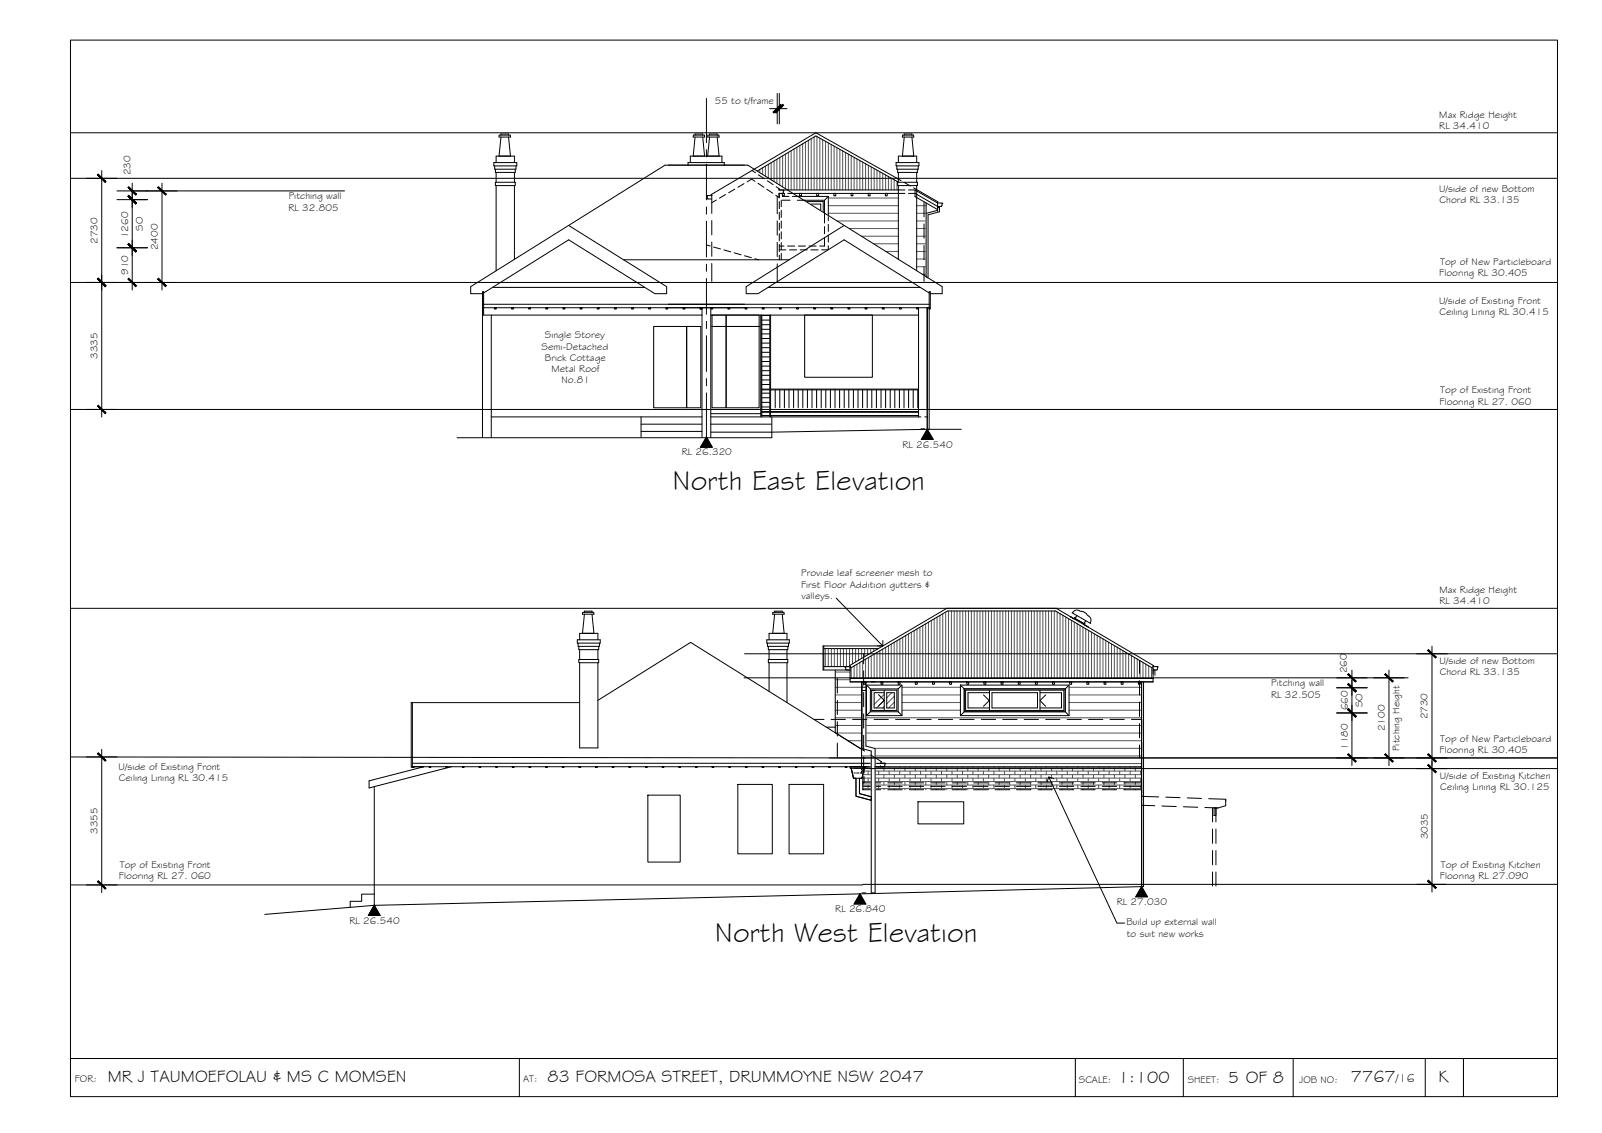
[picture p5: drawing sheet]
<svg xmlns="http://www.w3.org/2000/svg" width="420mm" height="297mm" viewBox="0 0 420 297" stroke-linecap="round" stroke-linejoin="round" font-family="sans-serif">
<!-- layer: HATCH -->
<g fill="none" stroke="#545454" stroke-width=".26">
<path d="M206.8 40v9.8M207.5 39.5v10.3M208.3 39v10.8M209 38.6v11.2M209.8 38.2v11.6M210.5 37.7v12.1M211.3 37.2v12.6M212 36.8v13M212.8 36.4v13.4M213.5 35.9v13.9M214.3 35.8v14M215 36.2v13.6"/>
<path d="M215.8 36.6v13.2M216.5 37.1v12.7M217.3 37.5v12.3M218 37.9v11.9M218.8 38.3v11.5M219.5 38.7v11.1M220.3 39.2v10.6M221 39.6v10.2M221.8 40v9.8M199.3 44.4v.9M200 44v1.7M200.8 43.6v2.6"/>
<path d="M201.5 43.1v3.6M202.3 42.6v4.6M203 42.2v5.4M203.8 41.8v6.3M204.5 41.3v7.2M205.3 40.8v8.2M206 40.4v9.1M217.2 51.9h18.4M217.2 53.9h18.4M217.2 55.9h18.4M219.5 57.9h16.1M222.5 40.4v9.4"/>
<path d="M222.7 59.9h12.9M223.3 40.8v9M224 41.2v8.6M224.8 41.7v8.1M225.5 42.1v7.7M226.3 42.5v7.3M227 42.9v6.9M227.8 43.3v6.5M228.5 43.8v6M229.3 44.2v5.6M230 44.6v5.2M230.8 45v4.8"/>
<path d="M231.5 45.4v4.4M232.3 45.9v3.9M233 46.3v3.5M233.8 46.7v3.1M234.5 47.1v2.7M235.3 47.5v2.3M240.4 53.9h2.5M240.4 55.9h2.5M240.4 57.9h2.5M240.4 59.9h2.5M225.9 61.9h9.7M229.1 63.9h6.5"/>
<path d="M232.3 65.9h3.3M235.5 67.9h.1M240.4 61.9h2.5M240.4 63.9h2.5M240.4 69.9h2.5M240.4 65.9h2.5M240.4 67.9h2.5M241.9 71.9h1M216.5 170v4.8M217.2 170v4.8M218 170v4.8M218.8 170v4.8"/>
<path d="M219.1 176.2h3.9M219.1 178.2h3.9M219.6 170v4.8M220.4 170v4.8M221.2 170v4.8M222 170v4.8M222.8 170v4.8M223.3 175v2.9M223.6 170v4M224 174.6v3.3M224.4 170v3.6M224.8 174.2v3.7"/>
<path d="M225.2 170v3.1M225.5 173.7v4.2M226 170v2.6M226.3 173.3v4.6M226.8 170v2.2M227 172.8v5.1M227.6 170v1.7M227.8 172.4v5.5M228.4 170v1.2M228.5 172v5.9M229.2 170v.8M229.3 171.5v6.4"/>
<path d="M229.9 170v.3M230 171.1v6.8M230.8 170.6v7.3M231.5 170.2v7.7M232.3 169.7v8.2M233 169.3v8.6M233.8 168.9v9M234.5 168.4v9.5M235.3 168v9.9M236 167.5v10.4M236.8 167.1v10.8M237.5 166.7v11.2"/>
<path d="M238.3 166.2v11.7M239 165.8v12.1M239.8 165.3v12.6M240.5 164.9v13M241.3 164.5v13.4M242 164v13.9M242.8 163.6v14.3M243.5 163.1v14.8M244.3 162.7v15.2M245 162.3v15.6M245.8 161.8v16.1M246.5 161.4v16.5"/>
<path d="M247.3 160.9v17M248 160.5v17.4M248.8 160.2v17.7M249.5 160.2v17.7M250.3 160.2v17.7M251 160.2v17.7M251.8 160.2v17.7M252.5 160.2v17.7M253.3 160.2v17.7M254 160.2v17.7M254.8 160.2v17.7M255.5 160.2v17.7"/>
<path d="M256.3 160.2v17.7M257 160.2v17.7M257.8 160.2v17.7M258.5 160.2v17.7M259.3 160.2v17.7M260 160.2v17.7M260.8 160.2v17.7M261.5 160.2v17.7M262.3 160.2v17.7M263 160.2v17.7M263.8 160.2v17.7M264.5 160.2v17.7"/>
<path d="M265.3 160.2v17.7M266 160.2v17.7M266.8 160.2v17.7M267.5 160.2v17.7M268.3 160.2v17.7M269 160.2v17.7M269.8 160.2v17.7M270.5 160.2v17.7M271.3 160.2v17.7M272 160.2v17.7M272.8 160.2v17.7M273.5 160.2v17.7"/>
<path d="M274.3 160.2v17.7M275 160.2v17.7M275.8 160.2v17.7M276.5 160.2v17.7M277.3 160.4v17.5M278 160.9v17M278.8 161.3v16.6M279.5 161.7v16.2M280.3 162.2v15.7M281 162.6v15.3M281.8 163.1v14.8M282.5 163.5v14.4"/>
<path d="M283.3 163.9v14M284 164.4v13.5M284.8 164.8v13.1M285.5 165.3v12.6M286.3 165.7v12.2M287 166.2v11.7M287.8 166.6v11.3M288.5 167v10.9M289.3 167.5v10.4M290 167.9v10M290.8 168.4v9.5M291.5 168.8v9.1"/>
<path d="M292.3 169.3v8.6M293 169.7v8.2M293.8 170.1v7.8M294.5 170.6v7.3M295.3 171v6.9M296 171.5v6.4M296.8 171.9v6M297.5 172.4v5.5M298.3 172.8v5.1M299 173.2v4.7M299.8 173.7v4.2M300.5 174.1v3.8"/>
<path d="M301.3 174.6v3.3M302 175v2.9M219.1 180.2h8.2M219.1 182.2h8.2M219.1 184.2h8.2M219.1 186.2h8.2M219.1 188.2h80.3M219.1 190.2h80.3M219.2 192.2h80.2M222.4 194.2h77M225.6 196.2h73.8M226 198.2h73.4"/>
<path d="M231.9 182l-2.6 2.7M231.9 183.6l-2 2M231.9 185.2l-.4 .4M233.9 181.6l-1.3 1.4M234.6 182.5l-2 2M234.6 184.1l-1.5 1.5M236.6 180.2h15.3M236.6 182.2h15.3M236.6 184.2h15.3M236.6 186.2h15.3M280.4 180.2h19M280.4 182.2h19"/>
<path d="M280.4 184.2h19M280.4 186.2h19M226 200.2h73.4M226.3 201.2h73.1M226.3 202.2h73.1M226.3 203.1h73.1M226.3 204h73.1M226.3 204.9h73.1M226.3 205.8h73.1M226.3 206.7h73.1M226.3 204.9v.9M226.3 201.2v1"/>
<path d="M226.3 203.1v.9M226.3 206.7v.3M227.7 201v.2M227.7 202.2v.9M227.7 204v.9M227.7 205.8v.9M229.1 204.9v.9M229.1 201.2v1M229.1 203.1v.9M229.1 206.7v.3M230.4 201v.2M230.4 202.2v.9"/>
<path d="M230.4 204v.9M230.4 205.8v.9M231.8 204.9v.9M231.8 201.2v1M231.8 203.1v.9M231.8 206.7v.3M233.2 201v.2M233.2 202.2v.9M233.2 204v.9M233.2 205.8v.9M234.6 204.9v.9M234.6 201.2v1"/>
<path d="M234.6 203.1v.9M234.6 206.7v.3M236 201v.2M236 202.2v.9M236 204v.9M236 205.8v.9M237.3 204.9v.9M237.3 201.2v1M237.3 203.1v.9M237.3 206.7v.3M238.7 201v.2M238.7 202.2v.9"/>
<path d="M238.7 204v.9M238.7 205.8v.9M240.1 204.9v.9M240.1 201.2v1M240.1 203.1v.9M240.1 206.7v.3M241.4 201v.2M241.4 202.2v.9M241.4 204v.9M241.4 205.8v.9M242.8 204.9v.9M242.8 201.2v1"/>
<path d="M242.8 203.1v.9M242.8 206.7v.3M244.2 201v.2M244.2 202.2v.9M244.2 204v.9M244.2 205.8v.9M245.6 204.9v.9M245.6 201.2v1M245.6 203.1v.9M245.6 206.7v.3M246.9 201v.2M246.9 202.2v.9"/>
<path d="M246.9 204v.9M246.9 205.8v.9M248.3 204.9v.9M248.3 201.2v1M248.3 203.1v.9M248.3 206.7v.3M249.7 201v.2M249.7 202.2v.9M249.7 204v.9M249.7 205.8v.9M251.1 204.9v.9M251.1 201.2v1"/>
<path d="M251.1 203.1v.9M251.1 206.7v.3M252.4 201v.2M252.4 202.2v.9M252.4 204v.9M252.4 205.8v.9M253.8 204.9v.9M253.8 201.2v1M253.8 203.1v.9M253.8 206.7v.3M255.2 201v.2M255.2 202.2v.9"/>
<path d="M255.2 204v.9M255.2 205.8v.9M256.5 204.9v.9M256.5 201.2v1M256.5 203.1v.9M256.5 206.7v.3M257.9 201v.2M257.9 202.2v.9M257.9 204v.9M257.9 205.8v.9M259.3 204.9v.9M259.3 201.2v1"/>
<path d="M259.3 203.1v.9M259.3 206.7v.3M260.7 201v.2M260.7 202.2v.9M260.7 204v.9M260.7 205.8v.9M262.1 204.9v.9M262.1 201.2v1M262.1 203.1v.9M262.1 206.7v.3M263.4 201v.2M263.4 202.2v.9"/>
<path d="M263.4 204v.9M263.4 205.8v.9M264.8 204.9v.9M264.8 201.2v1M264.8 203.1v.9M264.8 206.7v.3M266.2 201v.2M266.2 202.2v.9M266.2 204v.9M266.2 205.8v.9M267.6 204.9v.9M267.6 201.2v1"/>
<path d="M267.6 203.1v.9M267.6 206.7v.3M268.9 201v.2M268.9 202.2v.9M268.9 204v.9M268.9 205.8v.9M270.3 204.9v.9M270.3 201.2v1M270.3 203.1v.9M270.3 206.7v.3M271.7 201v.2M271.7 202.2v.9"/>
<path d="M271.7 204v.9M271.7 205.8v.9M273 204.9v.9M273 201.2v1M273 203.1v.9M273 206.7v.3M274.4 201v.2M274.4 202.2v.9M274.4 204v.9M274.4 205.8v.9M275.8 204.9v.9M275.8 201.2v1"/>
<path d="M275.8 203.1v.9M275.8 206.7v.3M277.2 201v.2M277.2 202.2v.9M277.2 204v.9M277.2 205.8v.9M278.5 204.9v.9M278.5 201.2v1M278.5 203.1v.9M278.5 206.7v.3M279.9 201v.2M279.9 202.2v.9"/>
<path d="M279.9 204v.9M279.9 205.8v.9M281.3 204.9v.9M281.3 201.2v1M281.3 203.1v.9M281.3 206.7v.3M282.7 201v.2M282.7 202.2v.9M282.7 204v.9M282.7 205.8v.9M284 204.9v.9M284 201.2v1"/>
<path d="M284 203.1v.9M284 206.7v.3M285.4 201v.2M285.4 202.2v.9M285.4 204v.9M285.4 205.8v.9M286.8 204.9v.9M286.8 201.2v1M286.8 203.1v.9M286.8 206.7v.3M288.1 201v.2M288.1 202.2v.9"/>
<path d="M288.1 204v.9M288.1 205.8v.9M289.5 204.9v.9M289.5 201.2v1M289.5 203.1v.9M289.5 206.7v.3M290.9 201v.2M290.9 202.2v.9M290.9 204v.9M290.9 205.8v.9M292.3 204.9v.9M292.3 201.2v1"/>
<path d="M292.3 203.1v.9M292.3 206.7v.3M293.7 201v.2M293.7 202.2v.9M293.7 204v.9M293.7 205.8v.9M295 204.9v.9M295 201.2v1M295 203.1v.9M295 206.7v.3M296.4 201v.2M296.4 202.2v.9"/>
<path d="M296.4 204v.9M296.4 205.8v.9M297.8 204.9v.9M297.8 201.2v1M297.8 203.1v.9M297.8 206.7v.3M299.2 201v.2M299.2 202.2v.9M299.2 204v.9M299.2 205.8v.9"/>
</g>
<!-- layer: EXISTING -->
<g fill="none" stroke="#000" stroke-width=".26">
<path d="M130.9 35.4h2.9l.1 .5h-3zM131.4 35.4v-.3h2v.3M131.4 35.9l-.5 5M133.4 35.9l.5 5M181.8 35.4h2.9l.1 .5h-3zM182.3 35.9l-.5 5M182.3 35.4v-.3h2v.3M184.3 35.9l.5 5M185.6 35.4h2.9l.1 .5h-3zM186.1 35.4v-.3h2v.3M186.1 35.9l-.5 5M188.1 35.9l.5 5"/>
<path d="M236.7 35.4h2.9l.1 .5h-3zM237.2 35.4v-.3h2v.3M237.2 35.9l-.5 5M239.2 35.9l.5 5M129.5 42.6h6v.9h-6zM129.7 43.5v.9h5.6v-.9M129.9 47.8h5.2v.9h-5.2zM129.9 44.4v.8h5.2v-.8M130.1 42.6v-1.7h4.8v1.7M130.1 45.2v2.6M130.1 48.7v22.3M134.9 45.2v2.6"/>
<path d="M134.9 48.7v19.3M149.1 59.1l25.7 16.1v1.8h-3l-22.7-14.1-22.3 13.9M180.5 43.3v-.7h9.5v.7M181 42.6v-1.7h8.3v1.7M221.4 59.1l-25.7 16.1v1.8h3.1l22.6-14.1 22.3 13.9M235 42.6h6v.9h-6zM235.2 43.5v.9h5.6v-.9M235.4 47.8h5.2v.9h-5.2zM235.4 44.4v.8h5.2v-.8M235.6 42.6v-1.7h4.8v1.7M235.6 45.2v2.6M235.6 48.7v19.3"/>
<path d="M240.4 45.2v2.6M240.4 48.7v22.3M126.5 77h-3v-1.8l50.9-31.9h21.7l51 31.9v1.8h-3.1M126.8 79.8h116.9M129.2 75.3h39.9M163.5 68.1h43.5M201.5 75.3h39.8M243.7 76.5h.3v4.5h-.3zM126.5 82.6h57.6M126.8 80.7h116.9M126.8 82.6v-6.1h-.3v38.1M128.8 82.6v32"/>
<path d="M129.7 80.7h.4v.3h-.4zM134.1 80.7h.5v.3h-.5zM138.6 80.7h.5v.3h-.5zM143.1 80.7h.5v.3h-.5zM147.6 80.7h.5v.3h-.5zM152.1 80.7h.5v.3h-.5zM156.6 80.7h.5v.3h-.5zM161.1 80.7h.5v.3h-.5zM165.6 80.7h.5v.3h-.5zM170.1 80.7h.5v.3h-.5zM171.4 85.6h8.7v21.3h-8.7zM174.6 80.7h.5v.3h-.5z"/>
<path d="M179.1 80.7h.5v.3h-.5zM180.1 85.6h3.7v21.3h-3.7zM183.6 80.7h.5v.3h-.5zM184.1 80.7v33.9M186.4 80.7h.5v.3h-.5zM186.4 80.7v33.9M186.4 82.6h54.5M186.7 85.6h3.7v21.3h-3.7zM186.7 82.6h3.7v3h-3.7zM190.4 82.6h8.7v3h-8.7h8.7v21.3h-8.7zM190.9 80.7h.5v.3h-.5zM195.4 80.7h.5v.3h-.5z"/>
<path d="M199.6 82.6v26.7M199.8 99.6h2.1M199.8 98.4h2.1M199.8 97.2h2.1M199.8 96h2.1M199.8 94.8h2.1M199.8 93.6h2.1M199.8 92.4h2.1M199.8 91.2h2.1M199.8 90h2.1M199.8 88.7h2.1M199.8 87.5h2.1"/>
<path d="M199.8 86.3h2.1M199.8 85.1h2.1M199.8 83.9h2.1M199.8 82.7h2.1M199.8 82.6v19.4h2.1v-19.4M199.9 80.7h.5v.3h-.5zM202.1 82.6v19.4h38.8M204.4 80.7h.5v.3h-.5zM208.9 80.7h.5v.3h-.5zM211 82.6h17.8v16.3h-17.8zM213.4 80.7h.5v.3h-.5zM217.9 80.7h.5v.3h-.5z"/>
<path d="M222.4 80.7h.5v.3h-.5zM226.9 80.7h.5v.3h-.5zM231.4 80.7h.5v.3h-.5zM235.9 80.7h.5v.3h-.5zM240.4 80.7h.5v.3h-.5zM240.9 80.7v28.6M243.2 80.7v31.9M128.8 109.3h55.3M168.1 111.2h16M168.1 113.1h16M168.1 109.3v5.3M186.3 111.2h16"/>
<path d="M186.4 108.5h13.2M186.4 109.3h55.1M186.4 113.3h16M199.8 100.8h2.1M199.8 106.7h2.1M199.8 105.5h2.1M199.8 104.3h2.1M199.8 103.1h2.1M199.8 108.9h2.1M199.8 109.3v-1.2h2.1v1.2M199.8 102.2h2.1v5.7h-2.1zM202.1 108.9h38.8"/>
<path d="M202.4 109.3v5.5M203.3 102.2v4.7M204.5 102.2v4.7M205.7 102.2v4.7M206.9 102.2v4.7M208.1 102.2v4.7M209.3 102.2v4.7M210.6 102.2v4.7M211.8 102.2v4.7M213 102.2v4.7M214.2 102.2v4.7M215.4 102.2v4.7"/>
<path d="M216.6 102.2v4.7M217.8 102.2v4.7M219 102.2v4.7M220.2 102.2v4.7M221.4 102.2v4.7M222.6 102.2v4.7M223.8 102.2v4.7M225 102.2v4.7M226.2 102.2v4.7M227.4 102.2v4.7M228.6 102.2v4.7M229.9 102.2v4.7"/>
<path d="M231.1 102.2v4.7M232.3 102.2v4.7M233.5 102.2v4.7M234.7 102.2v4.7M235.9 102.2v4.7M237.1 102.2v4.7M238.3 102.2v4.7M239.5 102.2v4.7M240.7 102.2v4.7M240.9 108.1h-38.8v1.2M240.9 102.2h-38.8v5.7h38.8M241.5 112.4h1.1"/>
<path d="M242.6 109.3h.6M151.4 167.7h6v.9h-6zM151.6 168.6v.9h5.6v-.9M151.8 172.9h5.2v.9h-5.2zM151.8 169.5v.8h5.2v-.8M152 167.7v-1.7h4.8v1.7M152 170.3v2.6M152 173.8v22.3h4.8v-22.3M152.8 160.5h2.9l.1 .5h-3zM153.3 161l-.5 5M153.3 160.5v-.3h2v.3M155.3 161l.5 5"/>
<path d="M156.8 170.3v2.6M201.1 167.7h5.9v.9h-5.9zM201.3 168.6v.9h5.5v-.9M201.5 172.9h5.1v.9h-5.1zM201.5 169.5v.8h5.1v-.8M201.7 167.7v-1.7h4.7v1.7M201.7 170.3v2.6M201.7 173.8v7.5M202.7 160.5h2.9l.1 .5h-3zM203.2 160.5v-.3h2v.3M203.2 161l-.5 5M205.2 161l.5 5"/>
<path d="M206.4 170.3v2.6M206.4 173.8v10.4M108.1 184.2v17h-.2v-17h44.1M156.8 183.6l24.3-15.2 45.7 28.5M213.5 188.6h2.6M216.7 190.6h2.4M218 188.6h3.7M223.6 188.6h3.8M228.4 197.9l2.8 1.8-.3 .4h1.3l-.3 .9M229.2 188.6h3.8M234.9 188.6h3.7M240.5 188.6h3.7"/>
<path d="M246.1 188.6h3.8M251.7 188.6h3.8M257.4 188.6h3.7M263 188.6h3.7M268.6 188.6h3.8M274.2 188.6h3.8M279.9 188.6h3.7M285.5 188.6h3.7M291.1 188.6h3.8M296.7 188.6h2.7v4.3M299.4 193.1v9.4M98.2 206.2v31.2"/>
<path d="M108.1 201h3.1l-14.4 3.7v1.9l21.6-5.6M108.1 201h.6v.2h-.6zM108.1 201h119.4M108.1 200.1h120M112.5 201h.5v.2h-.5zM116.9 201h.5v.2h-.5zM121.2 201h.6v.2h-.6zM125.6 201h.5v.2h-.5zM130 201h.5v.2h-.5zM134.4 201h.5v.2h-.5zM138.7 201h.5v.2h-.5zM143.1 201h.5v.2h-.5z"/>
<path d="M147.5 201h.5v.2h-.5zM151.8 201h.5v.2h-.5zM156.2 201h.5v.2h-.5zM160.6 201h.4v.2h-.4zM164.9 201h.5v.2h-.5zM169.3 201h.5v.2h-.5zM169.9 208.5h8.5v17.5h-8.5zM173.7 201h.4v.2h-.4zM178 201h.5v.2h-.5zM182.4 201h.5v.2h-.5zM186.7 201h.5v.2h-.5zM191.1 201h.5v.2h-.5z"/>
<path d="M193.5 205.6h9.1v18.3h-9.1zM195.5 201h.5v.2h-.5zM199.8 201h.5v.2h-.5zM204.2 201h.5v.2h-.5zM207 205.6h9v18.3h-9zM208.6 201h.5v.2h-.5zM212.9 201h.6v.2h-.6zM217.3 201h.5v.2h-.5zM221.7 201h.5v.2h-.5zM224 201.4h2M226.3 206.2h4.7M226.3 205.2h4.7"/>
<path d="M226.3 203.6v3.4h4.7M226.3 201v1.7M226.6 201v1.7M226.6 203.6v1.6M229.4 201h2.5h-1M229.9 200.1h2.2M230.9 201h.1M232.9 206.2h3.7M232.9 205.2h3.7M232.9 207h3.7M238.5 206.2h3.7M238.5 205.2h3.7"/>
<path d="M238.5 207h3.7M240.8 210.2h12v5.8h-12zM244.1 206.2h3.8M244.1 205.2h3.8M244.1 207h3.8M249.7 206.2h3.8M249.7 205.2h3.8M249.7 207h3.8M255.4 206.2h3.7M255.4 205.2h3.7M255.4 207h3.7M261 206.2h3.7"/>
<path d="M261 205.2h3.7M261 207h3.7M266.6 206.2h3.8M266.6 205.2h3.8M266.6 207h3.8M272.2 206.2h3.8M272.2 205.2h3.8M272.2 207h3.8M277.9 206.2h3.7M277.9 205.2h3.7M277.9 207h3.7M283.5 206.2h3.7"/>
<path d="M283.5 205.2h3.7M283.5 207h3.7M289.1 206.2h3.8M289.1 205.2h3.8M289.1 207h3.8M294.7 206.2h4.7M294.7 205.2h4.7M294.7 207h4.7M299.4 204.4v28M299.4 208.8l4.5 .1M299.4 211.1l3.5 .1M304.7 211.3l3.8 .1"/>
<path d="M305.8 209l3.7 .1M310.4 211.5l3.7 .1M311.4 209.2l3.7 .1M317 209.4l4.5 .1v1.7l-2 .6-3.5-.1M318 211.8v3.7M318 217.4v3.7M318.4 211.8h.5v2h-.5zM318.9 217.4v3.7M319.5 211.8h-.6v3.7M321.5 209.5v.6M98.2 234.4h-3.3v1.9h-3.1v1.6M318 223v3.7"/>
<path d="M318 228.6v3.7M318.9 223v3.7M318.9 228.6v3.7"/>
</g>
<!-- layer: NEWWORK -->
<g fill="none" stroke="#000" stroke-width=".26">
<path d="M185.7 52.2h1M186.7 51.3h.1M186.7 51.3h-1.3l.3 .9M187.9 52.4l-1.2 .7M190.3 51l-1.6 1M192.7 49.6l-1.6 .9M195.1 48.1l-1.6 1M197.2 44.7l.9 .6M198 47.5l-.8-.5-1.3 .7M198.6 44.8l15.4-9.2 21.6 12.1M198.8 48l1.5 1.1M198.9 45.8l1.6 1.1"/>
<path d="M201.1 49.6l1.6 1.1M201.2 47.4l1.6 1M203.6 49l.9 .5-.2 .3 1.3 .1-.4 .8M204.3 49.8h.1M204.3 50.7h1M204.3 50.7h1.4M204.3 49.8h31.5M204.3 50.7v1l-.8-.5M204.4 50.7v1.2M204.4 52.8v1.9M204.4 55.7v1.8M204.4 58.5v1.8"/>
<path d="M204.9 52.5v1.7M204.9 55.1v1.9M204.9 57.9v1.9M205.2 51.5h1.7M205.2 50.7h.5v.6h-.5zM205.2 52.5h2M206.6 50.7h29.2M207.8 51.5h1.7M209.1 52.5h2M209.3 51.5h7.9v5M209.7 50.7h.5v.6h-.5zM214.2 50.7h.5v.6h-.5z"/>
<path d="M216.2 52.5v6M216.2 59.4v1.9M217.2 51.5l-1 1h-5.3M217.2 56.8v1.1M217.2 58.8v1.9M218.7 50.7h.5v.6h-.5zM223.2 50.7h.5v.6h-.5zM227.7 50.7h.5v.6h-.5zM232.2 50.7h.5v.6h-.5zM235.6 46.9l-21.6-12.1-27.5 16.2 .2 .3M240.4 50.9l5.5 3.2h1.1l.2-.9h-1.3M240.4 49.7l5.6 3.3"/>
<path d="M240.4 51.8l5.5 3.1M240.4 50.1l5.5 3.1M242.9 53.2v19.3M245.9 53.2h.1M245.9 53.2v1.8M185.3 64.2l1 .3M187.1 64.8l1.9 .5M189.9 65.5l1.8 .5M192.6 66.3l1.8 .5M195.3 67l1.8 .6M198 67.8l1 .3M204.4 64.5h1.2"/>
<path d="M204.4 65.5h1.7M204.4 61.3v1.9M204.4 64.1v1.9M204.4 66.9v1.2M204.9 60.8v1.8M204.9 63.6v1.9M204.9 66.4v1.7M206.6 64.5h1.8M207.1 65.5h1.8M209.4 64.5h1.8M209.9 65.5h1.8M212.2 64.5h1.8"/>
<path d="M212.7 65.5h1.9M216.2 62.2v2.3h-1.2M217.2 64.4v1.1h-1.7M217.2 61.6v1.9M216.1 170h14.2M216.1 169.3v6.4M216.1 174.8h6.9M219.1 175.7v16.4l6.9 4.3M223 174.8h.1M223 174.7l-.2-.2 25.5-15h28.7l25.6 15-.2 .3M223 174.7v4.1h79.4v-4M223 177.9h79.4"/>
<path d="M223 175.2l25.5-15h28.3l25.6 15M226 178.8v22.2h73.4M226.6 178.8h.5v.6h-.5zM227.3 179.6h9.3v8h-9.3zM227.3 179.6l1 1M231.1 178.8h.4v.6h-.4zM231.5 169.3h-15.6v6.4h7.1l-1.1-.1-.1-.6-.2-.1 1.4-.1M235.5 178.8h.6v.6h-.6zM236.6 179.6l-1.1 1M240.1 178.8h.5v.6h-.5zM244.6 178.8h.5v.6h-.5zM249.1 178.8h.5v.6h-.5z"/>
<path d="M251.9 179.6h28.5v8h-28.5zM251.9 179.6l1 1M253.6 178.8h.4v.6h-.4zM258 178.8h.6v.6h-.6zM262.6 178.8h.5v.6h-.5zM267.1 178.8h.5v.6h-.5zM271.6 178.8h.5v.6h-.5zM276.1 178.8h.4v.6h-.4zM280.4 179.6l-1 1h-26.5v6h26.5l1 1M280.6 178.8h.5v.6h-.5zM281.7 162.2l.1-.1 2.7 1.5M282.4 161.4l-.7 .8-1-.6 1 .6 .1-.1 2.7 1.5-.1 .2 1 .6-1-.6 .4-1.1"/>
<path d="M284 160.3h-.3a1.76 1.76 0 0 0-2.2 .1l-.3 .3 4.8 2.7a1.52 1.52 0 0 0-.8-2.1l-.3-.5-.9-.5M285.1 178.8h.5v.6h-.5zM289.6 178.8h.5v.6h-.5zM294.1 178.8h.5v.6h-.5zM298.6 178.8h.5v.6h-.5zM299.4 178.8v30.1M302.4 174.8h.1M302.4 174.8h1.3l-.2 .8-1.1 .1h.5M228.3 186.6l-1 1M235.5 180.6h-7.2v6h7.2M235.5 180.6v6M235.5 186.6l1.1 1"/>
<path d="M252.9 180.6h26.5v6h-26.5zM252.9 186.6l-1 1M279.4 180.6v6M224 202.7h.4M224.6 202.7h.7M226 202.2v.5h-.4M226 201.4v.5"/>
</g>
<!-- layer: MASK -->
<g fill="#fff" stroke="#fff" stroke-width=".26">
<path d="M242.9 56.6h.5v16.2z"/>
<path d="M282.9 160.1l.3 .1z"/>
<path d="M282 161.9l2.5 1.5z"/>
<path d="M226.1 178.8l1 16.8v-16.8zM226.1 178.8l1 16.8h-1z"/>
<path d="M226.1 195.6l3.4 .7-2.4-.7zM226.1 195.6l3.4 .7h-3.4z"/>
<path d="M226.1 196.3h3.4zM226.1 196.3h3.4z"/>
<path d="M226.1 196.3l3.4 .6v-.6zM226.1 196.3l3.4 .6h-1z"/>
<path d="M228.5 196.9l1 11.1v-11.1zM228.5 196.9l1 11.1h-1z"/>
<path d="M302.4 175.7l.5 1v-1zM302.4 175.7l.5 1h-.5z"/>
<path d="M302.4 176.7l.5 .4v-.4zM301 177.1l1.4-.4 .5 .4z"/>
<path d="M301 177.1l.3 .4 1.6-.4zM299.4 177.5l1.6-.4 .3 .4z"/>
<path d="M299.4 177.5l.5 .4 1.4-.4zM299.4 177.5l.5 .4h-.5z"/>
<path d="M299.4 177.9l.5 54.5v-54.5zM299.4 177.9l.5 54.5h-.5z"/>
<path d="M243.2 80.7l.5 31.9v-31.9zM243.2 80.7l.5 31.9h-.5z"/>
<path d="M245.9 54.4l.5 1v-1zM245.9 54.4l.5 1h-.5z"/>
<path d="M245.9 55.4l.5 .4v-.4zM244.5 55.8l1.4-.4 .5 .4z"/>
<path d="M244.5 55.8l.3 .4 1.6-.4zM242.9 56.2l1.6-.4 .3 .4z"/>
<path d="M242.9 56.2l.5 .4 1.4-.4zM242.9 56.2l.5 .4h-.5z"/>
<path d="M242.9 56.6v16.2h.5zM242.9 72.8h.5v.4z"/>
<path d="M284 160.3l1 .8zM283.7 160.3h.3l1 .8z"/>
<path d="M283.7 160.3l1.5 1zM283.4 160.3l1.8 1z"/>
<path d="M283.4 160.3l2.1 1.2zM283.1 160.2l2.4 1.3z"/>
<path d="M283.1 160.2l2.4 1.3zM283.1 160.2l2.3 1.3z"/>
<path d="M285.5 161.5l.2 .1zM285.4 161.5l.3 .1z"/>
<path d="M283.2 160.2l2.2 1.3zM283.2 160.2l2.2 1.3z"/>
<path d="M282.9 160.1l.3 .1zM282.9 160.1l.3 .1z"/>
<path d="M285.4 161.5l.3 .1zM285.3 161.4l.4 .2z"/>
<path d="M283.2 160.2l2.2 1.3zM283.2 160.2l2.1 1.2z"/>
<path d="M282.9 160.1l.4 .1zM282.9 160l.4 .2z"/>
<path d="M285.3 161.4l.5 .4zM285.2 161.4l.6 .4z"/>
<path d="M283.3 160.2l2 1.2zM283.3 160.2l1.9 1.2z"/>
<path d="M282.9 160l.4 .4zM282.7 160l.6 .4z"/>
<path d="M285.2 161.4l.6 .4zM285.2 161.4l.6 .4zM285.2 161.4l.6 .4zM285.2 161.4l.6 .4z"/>
<path d="M283.3 160.4l1.9 1zM283.3 160.4l1.9 1z"/>
<path d="M282.7 160l.7 .4zM282.7 160l.7 .4z"/>
<path d="M285.2 161.4l.7 .5zM285 161.4l.9 .5z"/>
<path d="M283.4 160.4l1.8 1zM283.4 160.4l1.6 1z"/>
<path d="M282.7 160l.7 .5zM282.5 160l.9 .5z"/>
<path d="M282.5 160l1 .5zM282.5 159.9l1 .6z"/>
<path d="M285 161.4l.9 .6zM285 161.4l.9 .6z"/>
<path d="M283.4 160.5l1.6 .9zM283.4 160.5l1.6 .9z"/>
<path d="M282.5 159.9l1 .6zM282.5 159.9l1 .6z"/>
<path d="M285 161.4l1 .7zM284.8 161.4l1.2 .7z"/>
<path d="M283.5 160.5l1.5 .9zM283.5 160.5l1.3 .9z"/>
<path d="M282.5 159.9l1 .7zM282.3 160l1.2 .6z"/>
<path d="M282.3 160l1.2 .7zM282.3 160l1.2 .7z"/>
<path d="M284.8 161.4l1.3 .8zM284.8 161.4l1.3 .8z"/>
<path d="M283.5 160.6l1.3 .8zM283.5 160.6l1.3 .8z"/>
<path d="M282.3 160l1.2 .7zM282.3 160l1.2 .7z"/>
<path d="M284.8 161.4l1.3 .8zM284.7 161.5l1.4 .7z"/>
<path d="M283.5 160.7l1.3 .7zM283.5 160.7l1.2 .8z"/>
<path d="M282.3 160l1.3 .8zM282.2 160l1.4 .8z"/>
<path d="M284.7 161.5l1.4 .9zM284.6 161.5l1.5 .9z"/>
<path d="M283.6 160.8l1.1 .7zM283.6 160.8l1 .7z"/>
<path d="M282.2 160l1.4 .9zM282.1 160l1.5 .9z"/>
<path d="M284.6 161.5l1.5 .9zM284.6 161.5l1.5 .9z"/>
<path d="M284.6 161.5l1.5 .9zM284.6 161.5l1.5 .9z"/>
<path d="M283.6 160.9l1 .6zM283.6 160.9l1 .6z"/>
<path d="M282.1 160l1.5 .9zM282 160l1.6 .9z"/>
<path d="M284.6 161.5l1.5 1.1zM284.4 161.6l.2-.1 1.5 1.1z"/>
<path d="M283.6 160.9l.8 .7 .2-.1zM283.6 160.9l.8 .7z"/>
<path d="M282 160l1.6 1.1v-.2zM281.8 160.1l.2-.1 1.6 1.1z"/>
<path d="M281.8 160.1l4.3 2.5zM281.8 160.1l4.3 2.5zM281.8 160.1l4.3 2.5zM281.8 160.1l4.3 2.5z"/>
<path d="M281.8 160.1l4.3 2.7v-.2zM281.7 160.2l.1-.1 4.3 2.7zM281.7 160.2l4.4 2.6zM281.7 160.2l4.4 2.6z"/>
<path d="M281.7 160.2l4.4 2.8v-.2zM281.7 160.2l4.4 2.8-4.6-2.6zM281.5 160.4l4.6 2.6zM281.5 160.4l4.6 2.6z"/>
<path d="M281.5 160.4l4.5 2.8 .1-.2zM281.5 160.4l4.5 2.8-4.6-2.6z"/>
<path d="M281.4 160.6l4.6 2.7zM281.3 160.6l4.7 2.7z"/>
<path d="M281.3 160.6l4.7 2.7zM281.3 160.6l4.7 2.8z"/>
<path d="M282.4 161.4l2.2 1.7 .2-.4zM282.4 161.4l2.2 1.7-2.4-1.4z"/>
<path d="M282.2 161.7l2.4 1.4zM282.2 161.7l2.3 1.4z"/>
<path d="M282.2 161.8l2.3 1.3zM282.2 161.8l2.3 1.3z"/>
<path d="M282.2 161.8l2.3 1.4zM282.2 161.8l2.3 1.4z"/>
<path d="M282.1 161.8l2.4 1.4zM282.1 161.8l2.4 1.4z"/>
<path d="M282.1 161.9l2.4 1.4zM282.1 161.9l2.4 1.4z"/>
<path d="M282.1 161.9l2.4 1.4zM282.1 161.9l2.4 1.4z"/>
<path d="M282.1 161.9l2.4 1.5zM282 161.9l2.5 1.5zM282 161.9l2.5 1.5z"/>
<path d="M282 161.9l2.5 1.5zM281.9 162l2.6 1.4zM281.9 162l2.6 1.4zM281.9 162l2.6 1.4z"/>
<path d="M281.9 162l2.6 1.5zM281.8 162l2.7 1.5z"/>
<path d="M281.8 162l2.7 1.6zM281.8 162l2.7 1.6z"/>
<path d="M281.8 162.1l2.6 1.7 .1-.2zM281.8 162.1l2.6 1.7-2.7-1.6z"/>
</g>
<!-- layer: CEILING-FLOOR LINES -->
<path d="M18.5 34.8h390M18.5 46.8h390M18.5 74.1h390M18.5 107.4h390M18.5 159.5h390M195.1 177.7h174.2M195.3 171.4h213.2M18.5 198.5l208.4 .2M217.5 198.7h191M226.3 201.5h182.2M18.5 232h207.8M226.3 231.9h182.2" fill="none" stroke="#000" stroke-width=".26"/>
<!-- layer: SERVICES -->
<g fill="none" stroke="#000" stroke-width=".26">
<path d="M245.9 55.1l-3 .8M246.4 54.1v1.4l-3 .8v16.3M246.4 54.4h-.5v1M242.9 72.5l.5 .3M243.2 80.7h.5v31.9h-.5zM226.1 178.8v17.5l2.4 .6v37.2h1v-37.8l-2.4-.7v-16.8M299.4 178.8v53.6h.5v-53.6M302.4 175.7v1M302.9 175.7v1.4M226.1 181h1M226.1 180.2h1M228.5 181h1"/>
<path d="M223 201h3.9v.4h-3.9zM223 201h3.9v.4h-.2l-.6 2.6h-.7v4.1l3.1 .8v.9l-4-1.1v-4.7h-.7zM223.3 201.4l.5 2.6h2.3l.6-2.6M225.4 204v4.1l3.1 .8M226.9 201h-3.9v.4h.3l.5 2.6h.7v4.7l4 1.1M226.1 234.1h1"/>
</g>
<!-- layer: BORDER -->
<path d="M18.5 10.5h390v277h-390zM18.5 277.5h390M136.2 277.5v10M282 277.5v10M310.4 277.5v10M339.2 277.5v10M373.8 277.5v10M383.8 277.5v10" fill="none" stroke="#000" stroke-width=".26"/>
<!-- layer: DIMENSION -->
<g fill="none" stroke="#000" stroke-width=".26">
<path d="M201.9 28.5h4.5M203.8 24.5v8M204.4 24.5v8M22.7 46.8h8M26.7 44.7v64.6M30.7 52.3h8M30.7 50.1h59.7M34.7 48v28M42.5 48v28M22.7 74.1h23.8M30.7 65h8M22.7 107.4h8"/>
<path d="M350.6 177.7h8M354.6 178.3v10.6M354.6 175.7v6.6M360.3 177.7h8M364.3 175.7v25M371.6 171.4h8M375.6 169.4v64.5M22.7 198.5h8M26.7 196.5v37.5M350.6 198.7h8M350.6 186.9h8M350.6 180.3h8"/>
<path d="M354.6 184.9v15.8M360.3 198.7h8M371.6 198.7h8M371.6 201.5h8M22.7 232h8M371.6 231.9h7.6"/>
</g>
<!-- layer: 0 -->
<g fill="#000" stroke="#000" stroke-width=".26">
<path d="M202.7 29.4l.3 .2 1.8-2.2zM204.8 27.4l.2 .2-2 2z"/>
<path d="M205.3 27.4l-1.8 2.2 2-2zM203.3 29.4l2-2-1.8 2.2z"/>
<path d="M25.6 45.9l2 2 .2-.3zM25.6 45.9l.2-.3 2 2z"/>
<path d="M33.6 51.4l2.2 1.8-2-2zM33.6 51.4l2.2 1.8-.2 .3z"/>
<path d="M33.6 51.4l2 2.1 .2-.3zM33.6 51.4l.2-.2 2 2z"/>
<path d="M33.6 49.2l2 2 .2-.3zM33.6 49.2l.2-.2 2 1.9z"/>
<path d="M41.4 49.2l2 2 .2-.3zM41.6 49l2 1.9-2.2-1.7z"/>
<path d="M25.8 72.9l-.2 .2 2.2 1.8zM25.6 73.1l2.2 1.8-.2 .3z"/>
<path d="M25.6 73.1l2 2.1 .2-.3zM25.6 73.1l.2-.2 2 2z"/>
<path d="M33.8 72.9l-.2 .2 2.2 1.8zM33.6 73.1l2.2 1.8-.2 .3z"/>
<path d="M33.6 64.1l2.2 1.7-2-1.9zM33.6 64.1l2.2 1.7-.2 .3z"/>
<path d="M33.6 64.1l2 2 .2-.3zM33.6 64.1l.2-.2 2 1.9z"/>
<path d="M41.6 72.9l-.2 .2 2.2 1.8zM41.4 73.1l2.2 1.8-.2 .3z"/>
<path d="M25.6 106.5l2.2 1.7-2-2zM25.6 106.5l2.2 1.7-.2 .3z"/>
<path d="M353.7 179.2l-.2 .2 2.2 1.8zM353.5 179.4l2.2 1.8-.2 .2z"/>
<path d="M353.7 179.2l-.2 .2 2.2 1.8zM353.5 179.4l2.2 1.8-.2 .2z"/>
<path d="M353.5 176.8l2 2 .2-.2zM353.5 176.8l.2-.2 2 2z"/>
<path d="M363.2 176.8l2 2 .2-.2zM363.2 176.8l.2-.2 2 2z"/>
<path d="M374.4 170.5l2.1 2 .2-.2zM374.4 170.5l.3-.2 2 2z"/>
<path d="M25.6 197.6l2 2 .2-.3zM25.6 197.6l.2-.2 2 1.9z"/>
<path d="M353.5 197.8l2.2 1.8-2-2zM353.5 197.8l2.2 1.8-.2 .2z"/>
<path d="M353.5 186l2 2 .2-.2zM353.5 186l.2-.2 2 2z"/>
<path d="M353.5 186l2 2 .2-.2zM353.5 186l.2-.2 2 2z"/>
<path d="M363.4 197.6l-.2 .2 2.2 1.8zM363.2 197.8l2.2 1.8-.2 .2z"/>
<path d="M374.7 197.6l-.3 .2 2.3 1.8zM374.4 197.8l2.3 1.8-.2 .2z"/>
<path d="M374.4 200.6l2.1 2 .2-.2zM374.4 200.6l.3-.2 2 2z"/>
<path d="M25.6 231.1l2.2 1.8-2-2zM25.6 231.1l2.2 1.8-.2 .2z"/>
<path d="M374.7 230.8l-.3 .2 2.3 1.7zM374.4 231l2.3 1.7-.2 .3z"/>
</g>
<!-- layer: BOUNDARY -->
<path d="M185.3 25.8v11.6M185.3 39.3v1.8M185.3 43v9.4M185.3 54.3v1.8M185.3 58v9.4M185.3 69.3v1.8M185.3 73v9.4M185.3 84.3v1.8M185.3 88v9.4M185.3 99.3v1.8M185.3 103v11.6" fill="none" stroke="#000" stroke-width=".26"/>
<!-- layer: GRDLEV -->
<path d="M119.9 114.8h82.5M252.1 112.6h-8.9l-40.8 .7M299.4 232.4l-201.2 5-28.8 2.3" fill="none" stroke="#000" stroke-width=".26"/>
<!-- layer: LEVELS -->
<path d="M185.3 114.6l1.5 2.7h-3.1zM243.2 112.6l1.5 2.6h-3zM98.2 237.3l1.5 2.7h-3.1zM225.5 234.4l1.6 2.6h-3.1zM299.4 232.5l1.5 2.6h-3z" fill="#000" stroke="#000" stroke-width=".26"/>
<path d="M185.3 114.6l1.5 2.7h-3.1zM243.2 112.6l1.5 2.6h-3zM98.2 237.3l1.5 2.7h-3.1zM225.5 234.4l1.6 2.6h-3.1zM299.4 232.5l1.5 2.6h-3z" fill="none" stroke="#000" stroke-width=".26"/>
<!-- layer: TEXT -->
<path d="M185.3 114.6v2.7M243.2 112.6v2.6M98.2 237.3v2.7M225.5 234.4v2.6M299.4 232.5v2.6" fill="none" stroke="#000" stroke-width=".26"/>
<!-- layer: 0.13 -->
<g fill="none" stroke="#000" stroke-width=".26">
<path d="M186.7 51.3v4.7M186.7 57.8v3.8M203.8 51.4v4.6M203.8 57.9v3.8M235.5 46.9l.8 .5M235.6 49.8h1.7M235.6 50.7h1.7M237.2 47.8l1.6 1M238.3 50.7h1.7l.4 .2M238.3 49.8h1.7M239.6 49.2l.8 .5M240 49.8v1.8"/>
<path d="M240 49.8l.4 .3M240 51.5l.5 .3M242.3 53.1v3.7M242.3 58.7v3.8M186.7 63.5v3.7M186.7 69.1v4.7M203.8 63.5v3.8M203.8 69.2v4.6M242.3 64.3v3.8M242.3 70v3.8M219.6 177.9v3.8M226.5 171.4v2.6"/>
<path d="M226.5 175.9v3.7M298.9 173.2v3.4M298.9 178.4v3.8M219.6 183.6v3.7M219.6 189.2v3.8M219.6 194.8v3.9M226.5 181.5v3.8M226.5 187.1v3.8M226.5 192.8v3.7M226.5 198.4v2.6M298.9 184.1v3.7M298.9 189.7v3.7"/>
<path d="M298.9 195.3v3.4"/>
</g>
<!-- layer: WINDOWS -->
<g fill="none" stroke="#000" stroke-width=".26">
<path d="M211.7 52.8h4.2v2.7M212.7 53.5h2.6v1.6M228.6 180.9h6.6v5.4h-6.6zM230.4 182.1l1.5 1.5-1.5 1.5M231.9 181.6h-2.6v4h2.6M231.9 180.9v5.4M232.6 181.6h2v4h-2zM253.2 180.9h25.8v5.4h-25.8zM257.9 182.2l1.5 1.5-1.5 1.5M259.5 181.6h-5.6v4h5.6M259.5 180.9v5.4M260.2 181.6h11.9v4h-11.9z"/>
<path d="M272.8 181.6h5.6v4h-5.6M272.8 180.9v5.4M274.3 182.2l-1.5 1.5 1.5 1.5"/>
</g>
<!-- layer: 0 -->
<path d="M219.3 156.8l12.2 12.5M231.5 167.9v1.4h-1.4M275.1 203.7l17.8 38.3h2.1M276.4 204.2l-1.3-.5-.5 1.3" fill="none" stroke="#000" stroke-width=".26"/>
<g font-size="7.5">
<text x="176.4" y="128.5">North East Elevation</text>
<text x="187.5" y="246.9">North West Elevation</text>
</g>
<g font-size="4.5">
<text x="28.3" y="283.6">MR J TAUMOEFOLAU &amp; MS C MOMSEN</text>
<text x="143.6" y="283.6">83 FORMOSA STREET, DRUMMOYNE NSW 2047</text>
<text x="293.2" y="283.9">1:100</text>
<text x="322.1" y="283.8">5 OF 8</text>
<text x="354.3" y="283.7">7767</text>
<text x="377.3" y="283.7">K</text>
</g>
<text font-size="3.2" x="366.1" y="283.7">/16</text>
<g font-size="2.6">
<text x="187.5" y="27.3">55 to t/frame</text>
<text x="377.5" y="33.7">RL 34.410</text>
<text x="377.5" y="30.8">Max Ridge Height</text>
<text x="34.2" y="46" transform="rotate(-90 34.2 46)">230</text>
<text x="75.7" y="52.3">Pitching wall</text>
<text x="377.5" y="50.2">U/side of new Bottom</text>
<text x="377.6" y="53.2">Chord RL 33.135</text>
<text x="75.7" y="55.2">RL 32.805</text>
<text x="25.5" y="63.9" transform="rotate(-90 25.5 63.9)">2730</text>
<text x="33.6" y="62.5" transform="rotate(-90 33.6 62.5)">1260</text>
<text x="37.4" y="60.5" transform="rotate(-90 37.4 60.5)">SO</text>
<text x="41.4" y="65.6" transform="rotate(-90 41.4 65.6)">2400</text>
<text x="377.7" y="69.5">Top of New Particleboard</text>
<text x="33.6" y="72.1" transform="rotate(-90 33.6 72.1)">910</text>
<text x="377.5" y="72.4">Flooring RL 30.405</text>
<text x="377.4" y="79.8">U/side of Existing Front</text>
<text x="377.5" y="82.7">Ceiling Lining RL 30.415</text>
<text x="142.9" y="88.7">Single Storey</text>
<text x="25.6" y="94.1" transform="rotate(-90 25.6 94.1)">3335</text>
<text x="142" y="91.6">Semi-Detached</text>
<text x="142.9" y="94.6">Brick Cottage</text>
<text x="144.6" y="97.5">Metal Roof</text>
<text x="147.2" y="100.4">No.81</text>
<text x="377.5" y="106.1">Flooring RL 27. 060</text>
<text x="377.7" y="103.1">Top of Existing Front</text>
<text x="178.8" y="119.4">RL 26.320</text>
<text x="236.7" y="117.4">RL 26.540</text>
<text x="210.1" y="154.1">First Floor Addition gutters &amp;</text>
<text x="210.1" y="151.1">Provide leaf screener mesh to</text>
<text x="377.6" y="155.5">Max Ridge Height</text>
<text x="210.2" y="157">valleys.</text>
<text x="377.5" y="158.4">RL 34.410</text>
<text x="333.4" y="180">Pitching wall</text>
<text x="353.2" y="176.5" transform="rotate(-90 353.2 176.5)">260</text>
<text x="377.5" y="174.1">U/side of new Bottom</text>
<text x="377.6" y="177.1">Chord RL 33.135</text>
<text x="333.4" y="182.9">RL 32.505</text>
<text x="357.3" y="185.4" transform="rotate(-90 357.3 185.4)">SO</text>
<text x="353.5" y="186.3" transform="rotate(-90 353.5 186.3)">660</text>
<text x="363.2" y="191.7" transform="rotate(-90 363.2 191.7)">2100</text>
<text x="374.4" y="188.6" transform="rotate(-90 374.4 188.6)">2730</text>
<text x="353.5" y="196.6" transform="rotate(-90 353.5 196.6)">1180</text>
<text x="367" y="196.9" transform="rotate(-90 367 196.9)">Pitching Height</text>
<text x="377.5" y="197.4">Flooring RL 30.405</text>
<text x="377.7" y="194.5">Top of New Particleboard</text>
<text x="31.1" y="201.9">U/side of Existing Front</text>
<text x="31.2" y="204.9">Ceiling Lining RL 30.415</text>
<text x="377.6" y="204.3">U/side of Existing Kitchen</text>
<text x="377.7" y="207.2">Ceiling Lining RL 30.125</text>
<text x="25.6" y="218.6" transform="rotate(-90 25.6 218.6)">3355</text>
<text x="374.5" y="220.1" transform="rotate(-90 374.5 220.1)">3035</text>
<text x="31.4" y="227.6">Top of Existing Front</text>
<text x="377.9" y="227.6">Top of Existing Kitchen</text>
<text x="31.2" y="230.5">Flooring RL 27. 060</text>
<text x="377.6" y="230.6">Flooring RL 27.090</text>
<text x="219.1" y="239.2">RL 26.840</text>
<text x="292.9" y="237.2">RL 27.030</text>
<text x="91.7" y="242.1">RL 26.540</text>
<text x="295.4" y="242.6">Build up external wall</text>
<text x="295.5" y="245.5">to suit new works</text>
<text x="19.6" y="283.7">FOR:</text>
<text x="137.2" y="283.6">AT:</text>
<text x="282.9" y="283.9">SCALE:</text>
<text x="311.5" y="283.9">SHEET:</text>
<text x="340.7" y="283.9">JOB NO:</text>
</g>
</svg>
